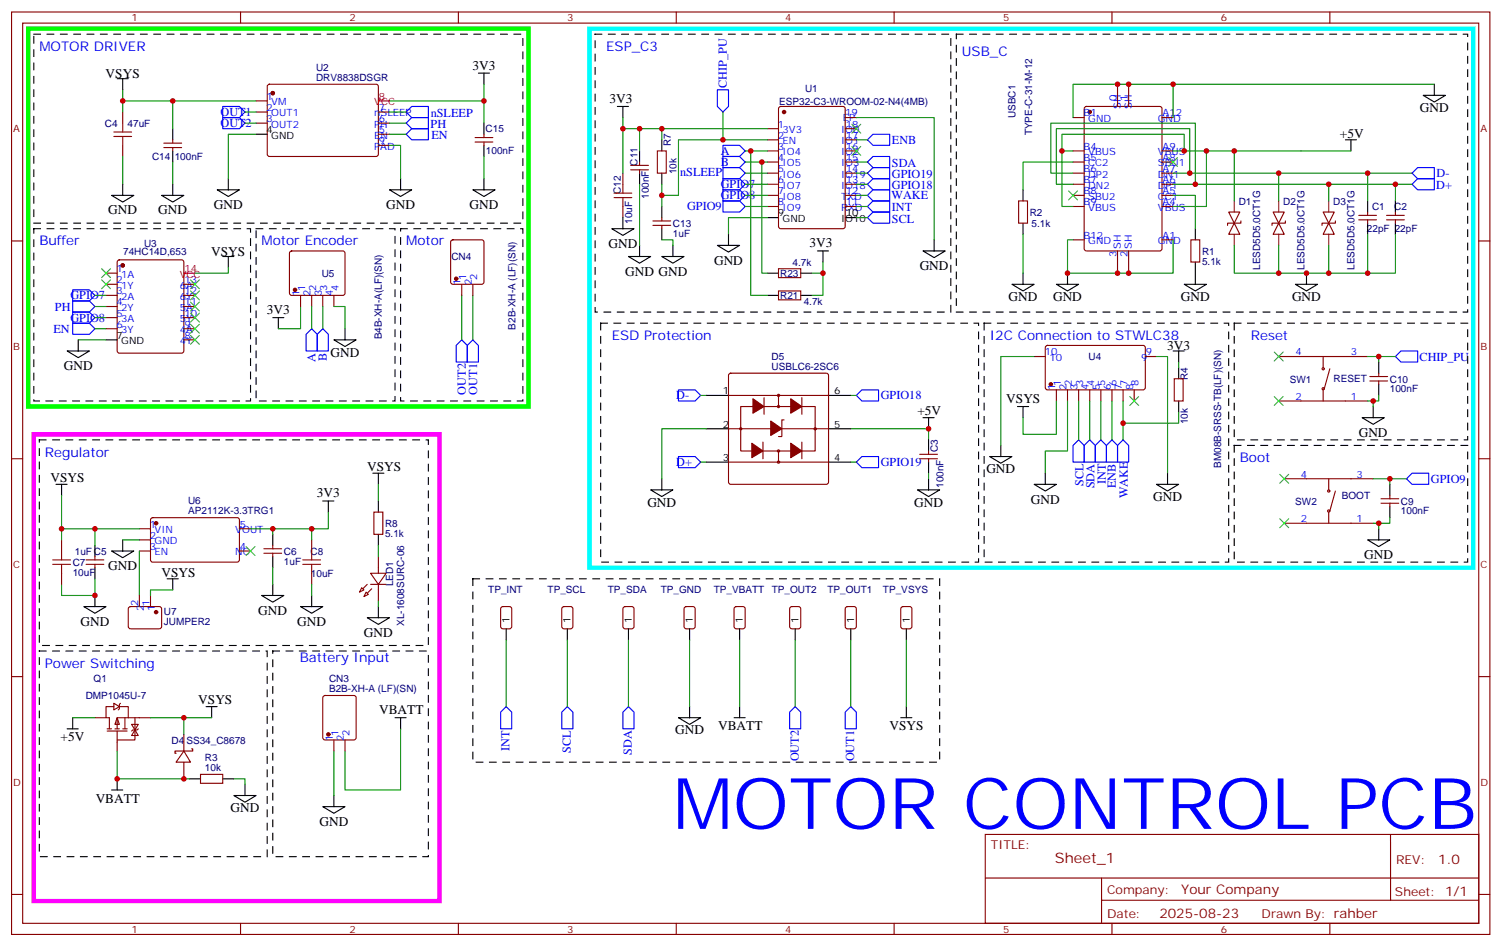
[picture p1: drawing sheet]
<svg xmlns="http://www.w3.org/2000/svg" width="476mm" height="300mm" viewBox="0 0 476 300" stroke-linecap="round" stroke-linejoin="round" font-family="sans-serif">
<g fill="none" stroke="#870000" stroke-width=".35">
<path d="M3.7 3.8h469.2v292.8h-469.2zM7.2 7.3h462.1v285.8h-462.1zM76.3 3.8v3.5M145.5 3.8v3.5M214.6 3.8v3.5M283.8 3.8v3.5M352.9 3.8v3.5M422.1 3.8v3.5M81.3 32h3.5M81.3 35.6h3.5M81.3 39.1h3.5M85 26.9l.5-.2 34.2 .1 .4 .6-.1 21.8-.6 .5-34.2-.1-.4-.6v-21.6z"/>
<path d="M120.1 35.6h3.5M120.1 39.1h3.5M247.3 34l.5-.2h19.7l.7 .4 .1 37.7-.5 .6-20 .1-.7-.5v-37.6zM268.3 37.3h3.5M340.6 37.3h3.5M344.3 34l.5-.2h23.3l.6 .4 .1 44.8-.5 .6-23.5 .1-.6-.5-.1-44.7zM354.7 26.7v7.1M358.2 26.7v7.1M368.8 37.3h3.5M52 46.8h5.6M52 45.4h5.6M54.8 44.4v1"/>
<path d="M54.8 46.8v1.1M120.1 42.6h3.5M120.1 46.1h3.5M150.8 45.1h5.6M150.8 43.7h5.6M153.6 42.6v1.1M153.6 45.1v1M197.7 55v3.5M200.2 53.9h5.6M200.2 52.5h5.6M203 51.4v1.1M203 53.9v1.1"/>
<path d="M208.6 47.9h2.9v7.1h-2.9zM243.6 40.9h3.5M243.6 44.4h3.5M243.6 47.9h3.5M243.6 51.4h3.5M243.6 55h3.5M243.6 58.5h3.5M268.3 40.9h3.5M268.3 44.4h3.5M268.3 47.9h3.5M268.3 51.4h3.5M268.3 55h3.5"/>
<path d="M268.3 58.5h3.5M340.6 47.9h3.5M340.6 51.4h3.5M340.6 55h3.5M340.6 58.5h3.5M368.8 47.9h3.5M368.8 51.4h3.5M368.8 55h3.5M368.8 58.5h3.5M3.7 76.5h3.5M197.7 65.5v3.6M207.2 71.5h5.7"/>
<path d="M207.2 70.1h5.7M210 69.1v1M210 71.5v1.1M243.6 62h3.5M243.6 65.5h3.5M268.3 62h3.5M268.3 65.5h3.5M340.6 62h3.5M340.6 65.5h3.5M340.6 76.1h3.5M354.7 79.7v7M358.2 79.7v7"/>
<path d="M368.8 62h3.5M368.8 65.5h3.5M368.8 76.1h3.5M390 67.3h3.5l-1.8 3.5zM391.7 70.8l1.8 3.6h-3.5zM393.8 70.1v.7h-4.2v.7M404.1 67.3h3.5l-1.8 3.5zM405.8 70.8l1.8 3.6h-3.5zM408 70.1v.7h-4.3v.7M419.9 67.3h3.6l-1.8 3.5zM421.7 70.8l1.8 3.6h-3.6zM423.8 70.1v.7h-4.2v.7"/>
<path d="M431.2 69.8h5.7M431.2 68.4h5.7M434.1 67.3v1.1M434.1 69.8v1M440.1 69.8h5.6M440.1 68.4h5.6M442.9 67.3v1.1M442.9 69.8v1M469.3 76.5h3.6M33.7 86.7h3.5M33.7 90.2h3.5M33.7 93.8h3.5"/>
<path d="M33.7 97.3h3.5M37.4 82.7l.5-.2h19.7l.5 .2 .2 .5v28.2l-.2 .5-.5 .2h-19.7l-.5-.2-.2-.5v-28.2zM58.3 90.2h3.6M58.3 93.8h3.6M58.3 97.3h3.6M33.7 100.8h3.5M33.7 104.4h3.5M58.3 100.8h3.6M58.3 104.4h3.6M58.3 107.9h3.6M405.8 113.2h28.3M419.9 113.2v3.5"/>
<path d="M422.1 117.1l-1.8 6.3M434.8 119.5h5.6M437.6 118.5v1M405.8 127.3h28.3M419.9 123.8v3.5M434.8 120.9h5.6M437.6 120.9v1.1M3.7 145.6h3.5M407.6 152h28.2M421.7 152v3.5M423.8 155.9l-1.7 6.3M438.3 159.7h5.6"/>
<path d="M438.3 158.3h5.6M441.1 157.3v1M441.1 159.7v1.1M469.3 145.6h3.6M19.5 171.4v3.5M27.3 179.1h5.6M27.3 177.7h5.6M30.1 176.7v1M30.1 179.1v1.1M44.2 167.9h3.6M44.2 171.4h3.6M44.2 174.9h3.6"/>
<path d="M48 164.5l.5-.2 27.1 .1 .4 .6-.1 13-.6 .4h-27.1l-.4-.7v-12.7zM76 167.9h3.5M76 174.9h3.5M83.7 175.6h5.7M83.7 174.2h5.7M86.6 173.1v1.1M86.6 175.6v1.1M98.9 171.4v3.5M118.7 162.6h2.8v7h-2.8zM120.1 176.7v5.3M407.6 166.1h28.2M421.7 162.6v3.5"/>
<path d="M19.5 182v3.5M40.9 192.8l.5-.3 9.5 .1 .4 .7-.1 5.9-.6 .4-9.5-.1-.4-.6v-5.6zM44.2 189v3.5M47.8 189v3.5M98.9 182v3.5M114.8 186.5l.7 .8-1.4 .7zM116.2 188l.7 .7-1.4 .7zM117.6 182h5l-2.5 3.5zM117.6 185.5h5M120.1 185.5v5.3M3.7 214.8h3.5M469.3 214.8h3.6"/>
<path d="M312.7 264.9h156.6v28.2h-156.6zM312.7 278.7h156.5M349.6 278.7v14.1M441.3 264.9v20.9M3.7 283.9h3.5M76.3 293.1v3.5M145.5 293.1v3.5M214.6 293.1v3.5M283.8 293.1v3.5M349.6 285.8h119.6M352.9 293.1v3.5M422.1 293.1v3.5"/>
<path d="M469.3 283.9h3.6"/>
<circle cx="419.9" cy="117.1" r=".35"/>
<circle cx="419.9" cy="123.4" r=".35"/>
<circle cx="421.7" cy="155.9" r=".35"/>
<circle cx="421.7" cy="162.2" r=".35"/>
</g>
<g fill="none" stroke="#000" stroke-width=".35">
<path d="M37.2 25h3.5M38.9 25v3.5M151.8 23.2h3.6M153.6 23.2v3.5M153.6 39.1v3.5M195.9 33.8h3.6M197.7 33.8v3.5M54.8 40.9v3.5M54.8 47.9v3.5M54.8 58.5v3.5M72.5 56.7v3.6M81.3 42.6h3.5"/>
<path d="M127.1 56.7v3.6M153.6 46.1v3.6M153.6 56.7v3.6M203 47.9v3.5M203 55v3.5M210 44.4v3.5M210 55v3.5M427 44.4h3.5M428.8 44.4v3.5M51.3 62h7l-3.5 2.1zM68.9 60.3h7.1l-3.5 2.1zM123.6 60.3h7.1l-3.6 2.1z"/>
<path d="M150.1 60.3h7l-3.5 2.1zM194.2 72.6h7l-3.5 2.1zM197.7 69.1v3.5M203 77.9v3.5M210 65.5v3.6M210 72.6v3.5M213.6 77.9v3.5M227.7 77.9h7l-3.5 2.1zM231.2 74.4v3.5M243.6 69.1h3.5M268.3 69.1h3.5M292.9 79.7h7.1l-3.5 2.1z"/>
<path d="M296.5 76.1v3.6M434.1 63.8v3.5M434.1 70.8v3.6M442.9 63.8v3.5M442.9 70.8v3.6M70.7 81.4h3.5M72.5 81.4v3.5M199.5 81.4h7l-3.5 2.1zM210 81.4h7.1l-3.5 2.1zM21.3 111.4h7.1l-3.6 2.1zM24.8 107.9v3.5M33.7 107.9h3.5"/>
<path d="M437.6 114.9v3.6M432.3 132.6h7l-3.5 2.1zM435.8 129v3.6M437.6 122v3.5M17.8 153.7h3.5M19.5 153.7v3.6M102.4 159h3.6M104.2 159v3.6M118.3 150.2h3.5M120.1 150.2v3.5M120.1 159v3.6M441.1 153.7v3.6"/>
<path d="M30.1 173.1v3.6M35.4 174.9h7.1l-3.6 2.1zM38.9 171.4v3.5M86.6 169.6v3.5M86.6 176.7v3.5M120.1 169.6v3.5M434.1 171.4h7l-3.5 2.1zM437.6 167.9v3.5M441.1 160.8v3.5M26.6 192.5h7.1l-3.6 2.2zM30.1 180.2v3.5M30.1 189v3.5"/>
<path d="M53.1 183.7h3.5M54.8 183.7v3.6M83 189h7.1l-3.5 2.1zM86.6 185.5v3.5M95.4 192.5h7l-3.5 2.2zM98.9 189v3.5M116.6 196.1h7l-3.5 2.1zM120.1 192.5v3.6M125.4 227.8h3.5M127.1 227.8v3.6M102.4 256h7.1l-3.5 2.2zM106 252.5v3.5"/>
</g>
<g fill="#870000" stroke="#870000" stroke-width=".35">
<path d="M118 186.9l-1.4 1.4z"/>
<path d="M116.6 185.5l-1.5 1.4z"/>
<circle cx="248.8" cy="35.6" r=".53"/>
<circle cx="86.6" cy="29.6" r=".53"/>
<circle cx="345.9" cy="35.6" r=".53"/>
<circle cx="49.5" cy="166.1" r=".53"/>
<circle cx="49.5" cy="194.3" r=".53"/>
<circle cx="38.9" cy="84.2" r=".53"/>
</g>
<path d="M120.1 32h3.5M58.3 86.7h3.6" fill="none" stroke="#f00" stroke-width=".35"/>
<path d="M391.7 63.8v3.5M391.7 74.4v3.5M405.8 63.8v3.5M405.8 74.4v3.5M421.7 63.8v3.5M421.7 74.4v3.5" fill="none" stroke="#8c2424" stroke-width=".35"/>
<g fill="none" stroke="#008700" stroke-width=".35">
<path d="M77.8 35.6h3.5M77.8 39.1h3.5M123.6 35.6h5.3M123.6 39.1h5.3M197.7 37.3v3.6h45.9M229.4 35.6v8.8M271.8 37.3h24.7v38.8M81.3 42.6h-8.8v14.1M123.6 42.6h5.3M153.6 49.7v7M197.7 40.9v14.1M203 40.9v7"/>
<path d="M203 58.5v19.4M210 40.9v3.5M210 58.5v7M236.5 55h7.1M236.5 58.5h7.1M243.6 44.4h-28.3v17.6h-5.3M271.8 55h3.5M271.8 58.5h3.5M340.6 47.9h-3.6v-5.3h38.8v5.3h53M372.3 55h33.5v8.8M372.3 58.5h49.4v5.3M391.7 47.9v15.9"/>
<path d="M405.8 55h42.4M421.7 58.5h26.5M434.1 55v8.8M442.9 58.5v5.3M210 76.1h3.6v1.8M236.5 65.5h7.1M236.5 62h7.1M30.1 97.3h3.6M30.1 93.8h3.6M72.5 84.9v1.8h-10.6M146.5 93.8v14.1M150.1 93.8v14.1"/>
<path d="M24.8 107.9h8.9M30.1 104.4h3.6M30.1 100.8h3.6M434.1 113.2h8.8M437.6 113.2v1.7M434.1 127.3h1.7v1.7M437.6 125.5v1.8h-1.8M19.5 157.3v10.6h24.7M120.1 153.7v5.3M435.8 152h10.6M441.1 152v1.7M19.5 167.9v3.5"/>
<path d="M30.1 167.9v5.2M38.9 171.4h5.3M44.2 174.9v14.1M79.5 167.9h7.1v1.7M98.9 167.9v3.5M104.2 162.6v5.3h-17.6M120.1 173.1v3.6M435.8 166.1h1.8v1.8M441.1 164.3v1.8h-3.5M30.1 183.7v5.3h-10.6v-3.5M54.8 187.3h-7v1.7M86.6 180.2v5.3"/>
<path d="M98.9 185.5v3.5M120.1 190.8v1.7"/>
</g>
<g fill="none" stroke="#3c3" stroke-width=".35">
<path d="M370.9 50l2.8 2.8M373.7 50l-2.8 2.8M339.2 60.6l2.8 2.8M342 60.6l-2.8 2.8M32.2 85.3l2.9 2.8M32.2 88.8l2.9 2.9M35.1 85.3l-2.9 2.8M35.1 88.8l-2.9 2.9M60.5 88.8l2.8 2.9M60.5 92.4l2.8 2.8M60.5 95.9l2.8 2.8M60.5 99.4l2.8 2.8"/>
<path d="M63.3 88.8l-2.8 2.9M63.3 92.4l-2.8 2.8M63.3 95.9l-2.8 2.8M63.3 99.4l-2.8 2.8M60.5 102.9l2.8 2.9M60.5 106.5l2.8 2.8M63.3 102.9l-2.8 2.9M63.3 106.5l-2.8 2.8M404.4 111.8l2.8 2.8M407.2 111.8l-2.8 2.8M404.4 125.9l2.8 2.8M407.2 125.9l-2.8 2.8"/>
<path d="M406.2 150.6l2.8 2.8M409 150.6l-2.8 2.8M78.1 173.5l2.8 2.8M80.9 173.5l-2.8 2.8M406.2 164.7l2.8 2.8M409 164.7l-2.8 2.8"/>
</g>
<g fill="none" stroke="#00f" stroke-width=".35">
<path d="M70.7 33.8h5.3l1.8 1.8-1.8 1.7h-5.3zM70.7 37.3h5.3l1.8 1.8-1.8 1.8h-5.3zM128.9 35.6l1.8-1.8h5.3v3.5h-5.3zM128.9 39.1l1.8-1.8h5.3v3.6h-5.3zM227.7 28.5h3.5v5.3l-1.8 1.8-1.7-1.8zM130.7 40.9h5.3v3.5h-5.3l-1.8-1.8zM229.4 56.7h5.3l1.8 1.8-1.8 1.8h-5.3zM229.4 53.2h5.3l1.8 1.8-1.8 1.7h-5.3zM275.3 55l1.8-1.8h5.3v3.5h-5.3zM277.1 56.7h5.3v3.6h-5.3l-1.8-1.8zM448.2 55l1.7-1.8h5.3v3.5h-5.3zM448.2 58.5l1.7-1.8h5.3v3.6h-5.3z"/>
<path d="M229.4 63.8h5.3l1.8 1.7-1.8 1.8h-5.3zM229.4 60.3h5.3l1.8 1.7-1.8 1.8h-5.3zM23.1 95.5h5.3l1.7 1.8-1.7 1.8h-5.3zM23.1 92h5.3l1.7 1.8-1.7 1.7h-5.3zM23.1 99.1h5.3l1.7 1.7-1.7 1.8h-5.3zM23.1 102.6h5.3l1.7 1.8-1.7 1.7h-5.3zM146.5 107.9l1.8 1.7v5.3h-3.5v-5.3zM150.1 107.9l1.7 1.7v5.3h-3.5v-5.3zM442.9 113.2l1.7-1.8h5.3v3.5h-5.3zM446.4 152l1.8-1.8h5.3v3.5h-5.3z"/>
</g>
<path d="M10.7 10.9h155.2v59.9h-155.2zM188.9 10.9h112.9v88.2h-112.9zM303.5 10.9h162.3v88.2h-162.3zM127.1 72.6h38.8v54.7h-38.8zM312.3 102.6h77.7v75.8h-77.7zM12.5 139.6h123.5v65.3h-123.5zM86.6 206.7h49.4v65.2h-49.4z" fill="none" stroke="#000" stroke-width=".35" stroke-dasharray="2.1 2.1"/>
<path d="M197.7 58.5v2.8M194.9 62.7h5.6M194.9 61.3h5.6M197.7 62.7v2.8M16.7 179.1h5.7M16.7 177.7h5.7M19.5 174.9v2.8M19.5 179.1v2.9M96.1 179.1h5.6M96.1 177.7h5.6M98.9 174.9v2.8M98.9 179.1v2.9" fill="none" stroke="#a10000" stroke-width=".35"/>
<path d="M37.2 227.8l.7 2.1h-1.4z" fill="#fff" stroke="#870000" stroke-width=".35"/>
<g fill="none" stroke="#870000" stroke-width=".35">
<path d="M30.1 227.8h3.6M34 232.1h6.4M34 231.4h1.4M36.1 223.2l1.8 1.1-1.8 1.1zM36.1 224.3h-2.4v3.5h1v3.6M36.5 231.4h1.4M37.2 232.1v6.3M37.9 224.3h2.8v3.5M38.2 223.2l-.3 .4v1.4l-.4 .4M38.9 231.4h1.5M39.7 227.8v3.6M40.7 227.8h-3.5v3.6"/>
<path d="M40.7 227.8h7.1M41.8 229.9h2.1l-1.1 1.8zM42.8 231.7l1.1 1.8h-2.1zM42.8 227.8v7.1h-5.6M43.9 231.4l-.4 .3h-1.4l-.3 .4"/>
</g>
<path d="M231.4 118.7l.5-.2h30.4l.5 .2 .2 .5v33.8l-.3 .5-.4 .2h-30.4l-.5-.2-.2-.5v-33.8z" fill="#fff" stroke="#870000" stroke-width=".35"/>
<g fill="none" stroke="#000" stroke-width=".35">
<path d="M451.7 30.3h7.1l-3.6 2.1zM455.2 26.7v3.6M38.9 58.5v3.5M35.4 62h7.1l-3.6 2.1zM259.4 79.7h3.6M261.2 79.7v3.5M324.7 60.3v3.5M324.7 70.8v3.6M379.4 72.6v3.5M243.6 93.8h3.5M243.6 86.7h3.5M254.1 93.8h3.6"/>
<path d="M254.1 86.7h3.6M321.2 90.2h7l-3.5 2.2zM324.7 86.7v3.5M335.3 90.2h7l-3.5 2.2zM338.8 86.7v3.5M375.8 90.2h7.1l-3.5 2.2zM379.4 83.2v7M411.1 90.2h7.1l-3.5 2.2zM414.7 86.7v3.5M86.6 100.8h3.5M88.3 100.8v3.6M106 107.9h7l-3.5 2.1z"/>
<path d="M109.5 104.4v3.5M372.3 111.4h3.5M374.1 111.4v3.5M374.1 116.7v3.5M224.2 125.5h7M224.2 136.1h7M263 125.5h7M263 136.1h7M292.9 132.6h3.6M294.7 132.6v3.5M294.7 139.6v3.6M322.9 129h3.6"/>
<path d="M324.7 129v3.6M374.1 127.3v3.5M206.5 155.5h7.1l-3.6 2.1zM210 152v3.5M224.2 146.7h7M263 146.7h7M291.2 155.5h7l-3.5 2.1zM294.7 146.7v3.5M294.7 152v3.5M314.1 144.9h7.1l-3.6 2.1zM317.6 141.4v3.5M328.2 153.7h7.1l-3.5 2.2z"/>
<path d="M331.8 150.2v3.5M367 153.7h7.1l-3.5 2.2zM370.6 150.2v3.5M160.7 199.6v3.5M180.1 199.6v3.5M199.5 199.6v3.5M218.9 199.6v3.5M234.7 199.6v3.5M252.4 199.6v3.5M270 199.6v3.5M287.7 199.6v3.5M21.3 231.4h3.5"/>
<path d="M23.1 227.8v3.6M65.4 224.3h3.5M67.2 224.3v3.5M215.3 227.8h7.1l-3.5 2.1zM218.9 224.3v3.5M233 227.8h3.5M234.7 224.3v3.5M285.9 227.8h3.5M287.7 224.3v3.5M35.4 250.8h3.5M37.2 247.2v3.6M60.1 247.2h3.5"/>
<path d="M70.7 247.2h3.5M74.2 252.5h7.1l-3.5 2.1zM77.8 249v3.5"/>
</g>
<g fill="none" stroke="#870000" stroke-width=".35">
<path d="M38.9 35.6v3.5M38.9 46.1v3.6M92.1 79.9l.5-.2h16.2l.5 .2 .2 .5v12.7l-.2 .5-.5 .2h-16.2l-.5-.3-.2-.4v-12.7zM143.3 76.3l.4-.2h9.2l.5 .2 .2 .5v12.7l-.2 .5-.5 .2h-9.2l-.5-.2-.2-.5v-12.7zM323.3 63.8h2.8v7h-2.8zM378 76.1h2.8v7.1h-2.8zM95.4 93.8v3.5M98.9 93.8v3.5M102.4 93.8v3.5M106 93.8v3.5M146.5 90.2v3.6M150.1 90.2v3.6"/>
<path d="M247.1 92.4h7v2.8h-7zM247.1 85.3h7v2.8h-7zM328.2 113.2h3.6M332 109.8l.5-.2 30.6 .1 .4 .6-.1 13-.6 .5-30.6-.1-.4-.7v-12.7zM363.5 113.2h3.5M231.2 125.5h31.8M231.2 136.1h31.8M235.1 129h23.6v14.2h-23.6zM242.5 126.2v5.3M247.1 125.5v3.5M248.8 133.3h-.7v5.3h-1M254.5 126.2v5.3"/>
<path d="M335.3 123.8v3.5M338.8 123.8v3.5M342.3 123.8v3.5M345.9 123.8v3.5M349.4 123.8v3.5M352.9 123.8v3.5M356.4 123.8v3.5M360 123.8v3.5M372.7 120.2h2.8v7.1h-2.8zM231.2 146.7h31.8M242.1 140.3v5.3M247.1 143.2v3.5"/>
<path d="M254.5 140.3v5.3M291.9 145.6h5.6M291.9 144.2h5.6M294.7 143.2v1M294.7 145.6v1.1M159.1 192.8l.5-.3h2.1l.7 .5v5.9l-.4 .6-2.4 .1-.7-.5v-5.8zM178.5 192.8l.5-.3h2.1l.7 .5v5.9l-.4 .6-2.4 .1-.7-.5v-5.8zM197.9 192.8l.5-.3h2.1l.7 .5v5.9l-.4 .6-2.4 .1-.6-.5-.1-5.8zM217.3 192.8l.5-.3h2.1l.7 .5v5.9l-.4 .6-2.4 .1-.6-.5-.1-5.8zM233.2 192.8l.5-.3h2.1l.6 .5 .1 5.9-.5 .6-2.3 .1-.7-.5v-5.8zM250.8 192.8l.5-.3h2.1l.7 .5v5.9l-.4 .6-2.4 .1-.6-.5-.1-5.8zM268.5 192.8l.5-.3h2.1l.6 .5 .1 5.9-.5 .6-2.3 .1-.7-.5v-5.8z"/>
<path d="M286.1 192.8l.5-.3h2.1l.7 .5v5.9l-.4 .6-2.4 .1-.7-.5v-5.8zM58.3 238.4l2.2 3.5h-4.6zM58.3 238.4h-2.8v.7h.4M58.3 233.1v5.3M60.8 237.7h.4v.7h-2.9M102.7 221l.5-.2h9.1l.5 .2 .2 .5v12.7l-.2 .5-.5 .2h-9.1l-.5-.3-.3-.4v-12.7zM106 234.9v3.5M109.5 234.9v3.5M58.3 241.9v5.3M63.6 245.8h7.1v2.8h-7.1z"/>
<circle cx="235.1" cy="136.1" r=".35"/>
<circle cx="247.1" cy="129" r=".35"/>
<circle cx="247.1" cy="125.5" r=".35"/>
<circle cx="258.7" cy="136.1" r=".35"/>
<circle cx="247.1" cy="143.2" r=".35"/>
<circle cx="247.1" cy="146.7" r=".35"/>
</g>
<g fill="#870000" stroke="#870000" stroke-width=".35">
<path d="M244.6 133.6l3.5 2.5-3.5 2.1z"/>
<path d="M239 126.6l3.5 2.4-3.5 2.2z"/>
<path d="M251 126.6l3.5 2.4-3.5 2.2z"/>
<path d="M238.6 140.7l3.5 2.5-3.5 2.1z"/>
<path d="M251 140.7l3.5 2.5-3.5 2.1z"/>
<circle cx="333.5" cy="122" r=".53"/>
<circle cx="104.2" cy="233.1" r=".53"/>
<circle cx="144.8" cy="88.5" r=".53"/>
<circle cx="93.6" cy="92" r=".53"/>
</g>
<g fill="none" stroke="#008700" stroke-width=".35">
<path d="M38.9 28.5v3.5M54.8 32v8.9M81.3 32h-42.4v3.6M123.6 32h30M153.6 26.7v12.4M372.3 26.7v10.6M455.2 26.7h-114.6v10.6M38.9 49.7v8.8M54.8 51.4v7.1M123.6 46.1h3.5v10.6M236.5 47.9h7.1M236.5 51.4h7.1"/>
<path d="M238.3 47.9v45.9h5.3M241.8 51.4v35.3h1.8M271.8 51.4h3.5M271.8 44.4h3.5M337 47.9v17.6h3.6M340.6 51.4h-15.9v8.9M340.6 55h-7.1v-15.9h45.9v19.4M372.3 47.9h3.5M377.6 55v-14.1h-42.3v17.6h5.3M382.9 47.9v17.6h-10.6M243.6 69.1h-12.4v5.3M271.8 69.1h3.5"/>
<path d="M271.8 62h3.5M271.8 65.5h3.5M324.7 74.4v12.3M340.6 76.1h-1.8v10.6h33.5v-10.6M372.3 62h7.1v10.6M391.7 77.9v8.8h30v-8.8M405.8 77.9v8.8M434.1 74.4v12.3h-12.4M442.9 74.4v12.3h-8.8M95.4 97.3v7.1h-7.1M98.9 97.3v7.1M102.4 97.3v7.1"/>
<path d="M106 97.3h3.5v7.1M257.7 86.7h3.5M261.2 83.2v10.6h-3.5M328.2 113.2h-10.6v28.2M367 113.2h3.6v37M374.1 114.9v1.8M222.4 125.5h1.8M224.2 136.1h-14.2v15.9M270 136.1h24.7v3.5M270 125.5h1.8M335.3 127.3v10.6h-10.6v-5.3M338.8 127.3v15.9h-7v7"/>
<path d="M342.3 127.3v12.3M345.9 127.3v12.3M349.4 127.3v12.3M352.9 127.3v12.3M356.4 127.3v12.3M374.1 130.8v3.5h-17.7M222.4 146.7h1.8M270 146.7h1.8M294.7 150.2v1.8M160.7 203.1v21.2M180.1 203.1v21.2M199.5 203.1v21.2"/>
<path d="M218.9 203.1v21.2M234.7 203.1v21.2M252.4 203.1v21.2M270 203.1v21.2M287.7 203.1v21.2M23.1 227.8h7M37.2 238.4v8.8h22.9M47.8 227.8h10.5v5.3M58.3 227.8h8.9M106 238.4v14.1M127.1 231.4v19.4h-17.6v-12.4M74.2 247.2h3.6v1.8"/>
</g>
<g fill="none" stroke="#00f" stroke-width=".35">
<path d="M229.4 46.1h5.3l1.8 1.8-1.8 1.8h-5.3zM229.4 49.7h5.3l1.8 1.7-1.8 1.8h-5.3zM275.3 44.4l1.8-1.8h5.3v3.5h-5.3zM277.1 49.7h5.3v3.5h-5.3l-1.8-1.8zM275.3 69.1l1.8-1.8h5.3v3.5h-5.3zM275.3 62l1.8-1.7h5.3v3.5h-5.3zM277.1 63.8h5.3v3.5h-5.3l-1.8-1.8zM97.2 106.1l1.7-1.7 1.8 1.7v5.3h-3.5zM102.4 104.4l1.8 1.7v5.3h-3.5v-5.3zM215.3 123.8h5.3l1.8 1.7-1.8 1.8h-5.3zM273.5 123.8h5.3v3.5h-5.3l-1.7-1.8zM345.9 139.6l1.7 1.8v5.3h-3.5v-5.3z"/>
<path d="M349.4 139.6l1.8 1.8v5.3h-3.6v-5.3zM352.9 139.6l1.8 1.8v5.3h-3.5v-5.3zM356.4 139.6l1.8 1.8v5.3h-3.5v-5.3zM215.3 144.9h5.3l1.8 1.8-1.8 1.7h-5.3zM273.5 144.9h5.3v3.5h-5.3l-1.7-1.7zM340.6 141.4l1.7-1.8 1.8 1.8v5.3h-3.5zM158.9 226.1l1.8-1.8 1.7 1.8v5.3h-3.5zM178.3 226.1l1.8-1.8 1.7 1.8v5.3h-3.5zM197.7 226.1l1.8-1.8 1.7 1.8v5.3h-3.5zM250.6 226.1l1.8-1.8 1.7 1.8v5.3h-3.5zM270 224.3l1.8 1.8v5.3h-3.5v-5.3z"/>
</g>
<path d="M38.9 39.1v2.8M36.1 43.3h5.7M36.1 41.9h5.7M38.9 43.3v2.8" fill="none" stroke="#a10000" stroke-width=".35"/>
<path d="M10.7 72.6h68.8v54.7h-68.8zM81.3 72.6h44.1v54.7h-44.1zM190.6 102.6h120v75.8h-120zM391.7 102.6h74.1v37h-74.1zM391.7 141.4h74.1v37h-74.1zM150.1 183.7h148.1v58.2h-148.1zM12.5 206.7h72.3v65.2h-72.3z" fill="none" stroke="#000" stroke-width=".35" stroke-dasharray="2.1 2.1"/>
<path d="M187.1 9.1h280.5v171.1h-280.5z" fill="none" stroke="#0ff" stroke-width="1.4"/>
<path d="M9 9.1h158.7v119.9h-158.7z" fill="none" stroke="#0f0" stroke-width="1.4"/>
<path d="M10.7 137.9h128.8v148.1h-128.8z" fill="none" stroke="#f0f" stroke-width="1.4"/>
<path d="M270.4 39.4l2.8 2.9M273.2 39.4l-2.8 2.9M270.4 46.5l2.8 2.8M273.2 46.5l-2.8 2.8M358.6 125.9l2.8 2.8M361.4 125.9l-2.8 2.8" fill="none" stroke="#3c3" stroke-width=".35"/>
<g fill="#c00">
<circle cx="30.1" cy="167.9" r=".88"/>
<circle cx="86.6" cy="167.9" r=".88"/>
<circle cx="98.9" cy="167.9" r=".88"/>
<circle cx="19.5" cy="167.9" r=".88"/>
<circle cx="30.1" cy="189" r=".88"/>
<circle cx="437.6" cy="113.2" r=".88"/>
<circle cx="435.8" cy="127.3" r=".88"/>
<circle cx="437.6" cy="166.1" r=".88"/>
<circle cx="441.1" cy="152" r=".88"/>
<circle cx="203" cy="40.9" r=".88"/>
<circle cx="197.7" cy="40.9" r=".88"/>
<circle cx="210" cy="40.9" r=".88"/>
<circle cx="210" cy="62" r=".88"/>
<circle cx="229.4" cy="44.4" r=".88"/>
<circle cx="58.3" cy="227.8" r=".88"/>
<circle cx="391.7" cy="47.9" r=".88"/>
<circle cx="375.8" cy="47.9" r=".88"/>
<circle cx="405.8" cy="55" r=".88"/>
<circle cx="434.1" cy="55" r=".88"/>
<circle cx="405.8" cy="86.7" r=".88"/>
<circle cx="421.7" cy="86.7" r=".88"/>
<circle cx="421.7" cy="58.5" r=".88"/>
<circle cx="442.9" cy="58.5" r=".88"/>
<circle cx="434.1" cy="86.7" r=".88"/>
<circle cx="354.7" cy="86.7" r=".88"/>
<circle cx="358.2" cy="86.7" r=".88"/>
<circle cx="414.7" cy="86.7" r=".88"/>
<circle cx="338.8" cy="86.7" r=".88"/>
<circle cx="372.3" cy="26.7" r=".88"/>
<circle cx="354.7" cy="26.7" r=".88"/>
<circle cx="358.2" cy="26.7" r=".88"/>
<circle cx="382.9" cy="47.9" r=".88"/>
<circle cx="337" cy="47.9" r=".88"/>
<circle cx="377.6" cy="55" r=".88"/>
<circle cx="379.4" cy="58.5" r=".88"/>
<circle cx="54.8" cy="32" r=".88"/>
<circle cx="38.9" cy="32" r=".88"/>
<circle cx="153.6" cy="32" r=".88"/>
<circle cx="294.7" cy="136.1" r=".88"/>
<circle cx="241.8" cy="51.4" r=".88"/>
<circle cx="238.3" cy="47.9" r=".88"/>
<circle cx="261.2" cy="86.7" r=".88"/>
<circle cx="356.4" cy="134.3" r=".88"/>
<circle cx="58.3" cy="247.2" r=".88"/>
<circle cx="37.2" cy="247.2" r=".88"/>
</g>
<text font-size="22.6" fill="#00f" x="213.6" y="263.1">MOTOR CONTROL PCB</text>
<text font-size="4.6" fill="#800" x="334.8" y="273.9">Sheet_1</text>
<g font-size="4.2" fill="#00f">
<text x="12.5" y="16.2">MOTOR DRIVER</text>
<text x="192.4" y="16.2">ESP_C3</text>
<text x="305.3" y="17.9">USB_C</text>
<text x="12.5" y="77.9">Buffer</text>
<text x="83" y="77.9">Motor Encoder</text>
<text x="128.9" y="77.9">Motor</text>
<text x="194.2" y="107.9">ESD Protection</text>
<text x="314.1" y="107.9">I2C Connection to STWLC38</text>
<text x="397" y="107.9">Reset</text>
<text x="14.3" y="144.9">Regulator</text>
<text x="393.5" y="146.7">Boot</text>
<text x="14.3" y="211.9">Power Switching</text>
<text x="95.1" y="210.2">Battery Input</text>
</g>
<g font-size="4.2">
<text x="150" y="22.3">3V3</text>
<text x="33.5" y="24.7">VSYS</text>
<text x="193.4" y="32.6">3V3</text>
<text x="450.6" y="35.6">GND</text>
<text x="425.2" y="43.7">+5V</text>
<text x="34.4" y="68.1">GND</text>
<text x="50.2" y="68.1">GND</text>
<text x="67.9" y="66.3">GND</text>
<text x="122.6" y="66.3">GND</text>
<text x="149" y="66.3">GND</text>
<text x="67" y="81.1">VSYS</text>
<text x="193.1" y="78.7">GND</text>
<text x="226.6" y="84">GND</text>
<text x="256.9" y="78.5">3V3</text>
<text x="198.4" y="87.5">GND GND</text>
<text x="291.9" y="85.7">GND</text>
<text x="320.1" y="95.5">GND</text>
<text x="334.2" y="95.5">GND</text>
<text x="374.8" y="95.5">GND</text>
<text x="410.1" y="95.5">GND</text>
<text x="84.7" y="99.7">3V3</text>
<text x="104.9" y="113.2">GND</text>
<text x="370.4" y="111.1">3V3</text>
<text x="20.2" y="117.5">GND</text>
<text x="291.2" y="131.9">+5V</text>
<text x="319.4" y="127.9">VSYS</text>
<text x="431.2" y="138.7">GND</text>
<text x="116.6" y="149.5">VSYS</text>
<text x="16" y="153">VSYS</text>
<text x="313.1" y="150.2">GND</text>
<text x="100.6" y="157.9">3V3</text>
<text x="205.5" y="160.8">GND</text>
<text x="290.1" y="160.8">GND</text>
<text x="327.2" y="159.9">GND</text>
<text x="366" y="159">GND</text>
<text x="433" y="177.5">GND</text>
<text x="34.4" y="181">GND</text>
<text x="51.3" y="183">VSYS</text>
<text x="82" y="195.1">GND</text>
<text x="25.5" y="198.6">GND</text>
<text x="94.3" y="198.6">GND</text>
<text x="115.5" y="202.2">GND</text>
<text x="62.9" y="223.6">VSYS</text>
<text x="120.3" y="226.7">VBATT</text>
<text x="214.3" y="233.1">GND</text>
<text x="227.9" y="231.8">VBATT</text>
<text x="282.3" y="231.8">VSYS</text>
<text x="19.3" y="235.3">+5V</text>
<text x="30.4" y="254.7">VBATT</text>
<text x="73.2" y="257.8">GND</text>
<text x="101.4" y="262.1">GND</text>
</g>
<g font-size="4.2" fill="#800">
<text x="456.5" y="274.1">1.0</text>
<text x="374.9" y="283.7">Your Company</text>
<text x="368" y="291.5">2025-08-23</text>
</g>
<g font-size="3.9" fill="#00f">
<text x="230.7" y="27.9" transform="rotate(-90 230.7 27.9)">CHIP_PU</text>
<text x="70" y="36.8">OUT1</text>
<text x="70" y="40.3">OUT2</text>
<text x="136.7" y="40.7">PH</text>
<text x="136.7" y="37.2">nSLEEP</text>
<text x="136.9" y="44.2">EN</text>
<text x="283.1" y="45.7">ENB</text>
<text x="228.7" y="49.2">A</text>
<text x="228.7" y="52.7">B</text>
<text x="283.1" y="53">SDA</text>
<text x="215.9" y="55.9">nSLEEP</text>
<text x="228.7" y="59.7">GPIO7</text>
<text x="283.1" y="56.5">GPIO19</text>
<text x="455.8" y="59.8">D+</text>
<text x="455.9" y="56.3">D-</text>
<text x="228.7" y="63.3">GPIO8</text>
<text x="283" y="63.3">WAKE</text>
<text x="283.1" y="60">GPIO18</text>
<text x="218.1" y="66.8">GPIO9</text>
<text x="283.1" y="70.6">SCL</text>
<text x="283.1" y="67.1">INT</text>
<text x="22.4" y="95">GPIO7</text>
<text x="17.5" y="98.7">PH</text>
<text x="17" y="105.7">EN</text>
<text x="22.4" y="102.1">GPIO8</text>
<text x="100.2" y="114.8" transform="rotate(-90 100.2 114.8)">A</text>
<text x="103.7" y="114.6" transform="rotate(-90 103.7 114.6)">B</text>
<text x="450.5" y="114.4">CHIP_PU</text>
<text x="147.9" y="125.3" transform="rotate(-90 147.9 125.3)">OUT2</text>
<text x="151.4" y="125.3" transform="rotate(-90 151.4 125.3)">OUT1</text>
<text x="214.6" y="126.8">D-</text>
<text x="279.5" y="126.8">GPIO18</text>
<text x="214.6" y="147.9">D+</text>
<text x="279.5" y="148">GPIO19</text>
<text x="343.9" y="154.3" transform="rotate(-90 343.9 154.3)">SCL</text>
<text x="347.4" y="155" transform="rotate(-90 347.4 155)">SDA</text>
<text x="350.9" y="153.7" transform="rotate(-90 350.9 153.7)">INT</text>
<text x="354.2" y="154.9" transform="rotate(-90 354.2 154.9)">ENB</text>
<text x="454.2" y="153.2">GPIO9</text>
<text x="358" y="158.2" transform="rotate(-90 358 158.2)">WAKE</text>
<text x="161.7" y="238.3" transform="rotate(-90 161.7 238.3)">INT</text>
<text x="181.1" y="239.1" transform="rotate(-90 181.1 239.1)">SCL</text>
<text x="200.5" y="239.7" transform="rotate(-90 200.5 239.7)">SDA</text>
<text x="253.5" y="241.7" transform="rotate(-90 253.5 241.7)">OUT2</text>
<text x="271.1" y="241.7" transform="rotate(-90 271.1 241.7)">OUT1</text>
</g>
<g font-size="3.9" fill="#800">
<text x="314.5" y="269.5">TITLE:</text>
<text x="443.1" y="274.1">REV:</text>
<text x="351.4" y="283.7">Company:</text>
<text x="442.7" y="284.3">Sheet: 1/1</text>
<text x="351.4" y="291.3">Date:</text>
<text x="400.4" y="291.4">Drawn By: rahber</text>
</g>
<g font-size="3.2" fill="#800">
<text x="41.8" y="6.8">1</text>
<text x="110.9" y="6.8">2</text>
<text x="180.1" y="6.8">3</text>
<text x="249.2" y="6.8">4</text>
<text x="318.3" y="6.8">5</text>
<text x="387.5" y="6.8">6</text>
<text x="4.2" y="41.9">A</text>
<text x="469.9" y="41.9">A</text>
<text x="4.2" y="111.1">B</text>
<text x="469.9" y="111.1">B</text>
<text x="4.2" y="180.2">C</text>
<text x="469.9" y="180.2">C</text>
<text x="4.2" y="249.3">D</text>
<text x="469.9" y="249.3">D</text>
<text x="41.8" y="296.1">1</text>
<text x="110.9" y="296.1">2</text>
<text x="180.1" y="296.1">3</text>
<text x="249.2" y="296.1">4</text>
<text x="318.3" y="296.1">5</text>
<text x="387.5" y="296.1">6</text>
</g>
<g font-size="3.2" fill="#000080">
<text x="100.3" y="22.5">U2</text>
<text x="100.3" y="25.7">DRV8838DSGR</text>
<text x="255.5" y="29.4">U1</text>
<text x="247.3" y="33.2">ESP32-C3-WROOM-02-N4(4MB)</text>
<text x="33.3" y="40.2">C4</text>
<text x="40.5" y="40.2">47uF</text>
<text x="154.1" y="42">C15</text>
<text x="322.3" y="37.5" transform="rotate(-90 322.3 37.5)">USBC1</text>
<text x="213" y="46.5" transform="rotate(-90 213 46.5)">R7</text>
<text x="327.6" y="43" transform="rotate(-90 327.6 43)">TYPE-C-31-M-12</text>
<text x="48.3" y="50.8">C14</text>
<text x="55.4" y="50.8">100nF</text>
<text x="154.2" y="49">100nF</text>
<text x="202.4" y="52.6" transform="rotate(-90 202.4 52.6)">C11</text>
<text x="214.7" y="55.3" transform="rotate(-90 214.7 55.3)">10k</text>
<text x="197.1" y="61.5" transform="rotate(-90 197.1 61.5)">C12</text>
<text x="205.9" y="63.2" transform="rotate(-90 205.9 63.2)">100nF</text>
<text x="393.1" y="64.9">D1</text>
<text x="407.3" y="64.9">D2</text>
<text x="423.1" y="64.9">D3</text>
<text x="200.6" y="71.1" transform="rotate(-90 200.6 71.1)">10uF</text>
<text x="213.6" y="72">C13</text>
<text x="326.8" y="68.5">R2</text>
<text x="327.4" y="72">5.1k</text>
<text x="435.5" y="66.7">C1</text>
<text x="442.5" y="66.7">C2</text>
<text x="213.6" y="75.1">1uF</text>
<text x="433.8" y="73.8">22pF 22pF</text>
<text x="39.1" y="80.8">74HC14D,653</text>
<text x="45.7" y="78.3">U3</text>
<text x="143.2" y="82.6">CN4</text>
<text x="381.5" y="80.8">R1</text>
<text x="102.1" y="87.8">U5</text>
<text x="247.6" y="87.8">R23</text>
<text x="251.6" y="84.3">4.7k</text>
<text x="381.5" y="84">5.1k</text>
<text x="399.9" y="85.7" transform="rotate(-90 399.9 85.7)">LESD5D5.0CT1G</text>
<text x="414" y="85.7" transform="rotate(-90 414 85.7)">LESD5D5.0CT1G</text>
<text x="429.9" y="85.7" transform="rotate(-90 429.9 85.7)">LESD5D5.0CT1G</text>
<text x="247.6" y="94.9">R21</text>
<text x="255.1" y="96.7">4.7k</text>
<text x="121.2" y="107.8" transform="rotate(-90 121.2 107.8)">B4B-XH-A(LF)(SN)</text>
<text x="163.6" y="104.6" transform="rotate(-90 163.6 104.6)">B2B-XH-A (LF)(SN)</text>
<text x="244.9" y="117.4">USBLC6-2SC6</text>
<text x="244.9" y="114.4">D5</text>
<text x="345.5" y="114.3">U4</text>
<text x="377" y="120.6" transform="rotate(-90 377 120.6)">R4</text>
<text x="409.3" y="121.4">SW1</text>
<text x="423.3" y="121.4">RESET</text>
<text x="441.1" y="124.5">100nF</text>
<text x="441.1" y="121.4">C10</text>
<text x="377" y="134.7" transform="rotate(-90 377 134.7)">10k</text>
<text x="297.7" y="143.5" transform="rotate(-90 297.7 143.5)">C3</text>
<text x="387.6" y="148.5" transform="rotate(-90 387.6 148.5)">BM08B-SRSS-TB(LF)(SN)</text>
<text x="299.4" y="154.9" transform="rotate(-90 299.4 154.9)">100nF</text>
<text x="59.7" y="160">U6</text>
<text x="411.1" y="160.2">SW2</text>
<text x="425.9" y="158.5">BOOT</text>
<text x="444.6" y="160.2">C9</text>
<text x="59.7" y="163.1">AP2112K-3.3TRG1</text>
<text x="122.2" y="167.2">R8</text>
<text x="444.6" y="163.3">100nF</text>
<text x="122.2" y="170.4">5.1k</text>
<text x="23.1" y="179.6">C7</text>
<text x="23.8" y="176">1uF C5</text>
<text x="90.1" y="179.2">1uF</text>
<text x="90.1" y="176">C6</text>
<text x="98.6" y="176.1">C8</text>
<text x="23.1" y="182.8">10uF</text>
<text x="98.7" y="183.1">10uF</text>
<text x="124.8" y="186.1" transform="rotate(-90 124.8 186.1)">LED1</text>
<text x="155" y="188.3">TP_INT</text>
<text x="173.8" y="188.3">TP_SCL</text>
<text x="192.9" y="188.3">TP_SDA</text>
<text x="209.7" y="188.3">TP_GND</text>
<text x="226.5" y="188.3">TP_VBATT</text>
<text x="244.9" y="188.2">TP_OUT2</text>
<text x="262.6" y="188.2">TP_OUT1</text>
<text x="280.2" y="188.2">TP_VSYS</text>
<text x="52" y="195.2">U7</text>
<text x="52" y="198.2">JUMPER2</text>
<text x="128.3" y="198.7" transform="rotate(-90 128.3 198.7)">XL-1608SURC-06</text>
<text x="27.2" y="221.9">DMP1045U-7</text>
<text x="29.7" y="216.6">Q1</text>
<text x="104.4" y="219.7">B2B-XH-A (LF)(SN)</text>
<text x="104.4" y="216.5">CN3</text>
<text x="54.5" y="236">D4</text>
<text x="59.1" y="236">SS34_C8678</text>
<text x="65.1" y="244.8">10k</text>
<text x="65.1" y="241.6">R3</text>
</g>
<g font-size="3.2" fill="#00f">
<text x="84.6" y="31.7">1</text>
<text x="84.6" y="35.2">2</text>
<text x="86.1" y="33.4">VM</text>
<text x="120.3" y="35.2">7</text>
<text x="354.3" y="32" transform="rotate(-90 354.3 32)">0</text>
<text x="355.7" y="34.5" transform="rotate(-90 355.7 34.5)">SH</text>
<text x="357.9" y="32" transform="rotate(-90 357.9 32)">1</text>
<text x="359.3" y="34.5" transform="rotate(-90 359.3 34.5)">SH</text>
<text x="84.6" y="38.7">3</text>
<text x="86.1" y="37">OUT1</text>
<text x="86.1" y="40.5">OUT2</text>
<text x="118.8" y="40.5">PH</text>
<text x="118.8" y="37">nSLEEP</text>
<text x="120.3" y="38.7">6</text>
<text x="246.9" y="40.5">1</text>
<text x="267.5" y="38.4">EP</text>
<text x="268.3" y="37">19</text>
<text x="268.4" y="40.5">18</text>
<text x="343.9" y="37">B1</text>
<text x="345.4" y="38.7">GND</text>
<text x="367.5" y="38.7">GND</text>
<text x="369" y="37">A12</text>
<text x="118.8" y="44">EN</text>
<text x="118.8" y="47.6">PAD</text>
<text x="120.3" y="42.3">5</text>
<text x="120.3" y="45.8">9</text>
<text x="246.9" y="47.6">3</text>
<text x="246.9" y="44">2</text>
<text x="248.4" y="45.8">EN</text>
<text x="248.4" y="42.3">3V3</text>
<text x="266.9" y="42.3">IO0</text>
<text x="266.9" y="45.8">IO1</text>
<text x="268.4" y="44">17</text>
<text x="268.4" y="47.6">16</text>
<text x="343.9" y="47.6">B4</text>
<text x="369" y="47.6">A9</text>
<text x="246.9" y="51.1">4</text>
<text x="248.4" y="52.8">IO5</text>
<text x="248.4" y="49.3">IO4</text>
<text x="266.9" y="49.3">IO2</text>
<text x="266.9" y="52.8">IO3</text>
<text x="268.4" y="51.1">15</text>
<text x="343.9" y="51.1">B5</text>
<text x="345.4" y="49.3">VBUS</text>
<text x="345.4" y="52.8">CC2</text>
<text x="367.5" y="52.8">SBU1</text>
<text x="367.5" y="49.3">VBUS</text>
<text x="369" y="51.1">A8</text>
<text x="246.9" y="58.1">6</text>
<text x="246.9" y="54.6">5</text>
<text x="248.4" y="59.9">IO7</text>
<text x="248.4" y="56.4">IO6</text>
<text x="266.9" y="56.4">IO19</text>
<text x="266.9" y="59.9">IO18</text>
<text x="268.4" y="54.6">14</text>
<text x="268.4" y="58.1">13</text>
<text x="343.9" y="54.6">B6</text>
<text x="343.9" y="58.1">B7</text>
<text x="345.4" y="56.4">DP2</text>
<text x="345.4" y="59.9">DN2</text>
<text x="367.5" y="59.9">DP1</text>
<text x="367.5" y="56.4">DN1</text>
<text x="369" y="58.1">A6</text>
<text x="369" y="54.6">A7</text>
<text x="246.9" y="65.2">8</text>
<text x="246.9" y="61.7">7</text>
<text x="248.4" y="63.4">IO8</text>
<text x="266.9" y="63.4">TXD</text>
<text x="268.4" y="61.7">12</text>
<text x="268.4" y="65.2">11</text>
<text x="343.9" y="61.7">B8</text>
<text x="343.9" y="65.2">B9</text>
<text x="345.4" y="63.4">SBU2</text>
<text x="367.5" y="63.4">CC1</text>
<text x="369" y="65.2">A4</text>
<text x="369" y="61.7">A5</text>
<text x="248.4" y="67">IO9</text>
<text x="266.9" y="67">RXD</text>
<text x="345.4" y="67">VBUS</text>
<text x="367.5" y="67">VBUS</text>
<text x="343.9" y="75.8">B12</text>
<text x="345.4" y="77.5">GND</text>
<text x="367.5" y="77.5">GND</text>
<text x="369" y="75.8">A1</text>
<text x="354.3" y="81.4" transform="rotate(-90 354.3 81.4)">3</text>
<text x="355.7" y="79" transform="rotate(-90 355.7 79)">SH</text>
<text x="357.9" y="81.4" transform="rotate(-90 357.9 81.4)">2</text>
<text x="359.3" y="79" transform="rotate(-90 359.3 79)">SH</text>
<text x="37" y="86.4">1</text>
<text x="37" y="89.9">2</text>
<text x="38.5" y="88.1">1A</text>
<text x="58.5" y="89.9">13</text>
<text x="148" y="88.9" transform="rotate(-90 148 88.9)">1</text>
<text x="151.5" y="88.9" transform="rotate(-90 151.5 88.9)">2</text>
<text x="37" y="93.4">3</text>
<text x="38.5" y="91.7">1Y</text>
<text x="38.5" y="95.2">2A</text>
<text x="57" y="95.2">6Y</text>
<text x="57" y="91.7">6A</text>
<text x="58.5" y="93.4">12</text>
<text x="95" y="93.9" transform="rotate(-90 95 93.9)">1</text>
<text x="96.8" y="92.5" transform="rotate(-90 96.8 92.5)">1</text>
<text x="98.6" y="93.9" transform="rotate(-90 98.6 93.9)">2</text>
<text x="100.3" y="92.5" transform="rotate(-90 100.3 92.5)">2</text>
<text x="102.1" y="93.9" transform="rotate(-90 102.1 93.9)">3</text>
<text x="103.9" y="92.5" transform="rotate(-90 103.9 92.5)">3</text>
<text x="105.6" y="93.9" transform="rotate(-90 105.6 93.9)">4</text>
<text x="107.4" y="92.5" transform="rotate(-90 107.4 92.5)">4</text>
<text x="146.2" y="90.4" transform="rotate(-90 146.2 90.4)">1</text>
<text x="149.7" y="90.4" transform="rotate(-90 149.7 90.4)">2</text>
<text x="37" y="96.9">4</text>
<text x="37" y="100.5">5</text>
<text x="38.5" y="98.7">2Y</text>
<text x="57" y="98.7">5A</text>
<text x="58.5" y="100.5">10</text>
<text x="58.5" y="96.9">11</text>
<text x="37" y="104">6</text>
<text x="38.5" y="102.2">3A</text>
<text x="38.5" y="105.8">3Y</text>
<text x="57" y="105.8">4A</text>
<text x="57" y="102.2">5Y</text>
<text x="58.5" y="107.5">8</text>
<text x="58.5" y="104">9</text>
<text x="57" y="109.3">4Y</text>
<text x="331.6" y="112.8">10</text>
<text x="363.7" y="112.8">9</text>
<text x="411.1" y="112.8">4</text>
<text x="428.8" y="112.8">3</text>
<text x="333.1" y="114.6">10</text>
<text x="362.2" y="114.6">9</text>
<text x="334.9" y="123.9" transform="rotate(-90 334.9 123.9)">1</text>
<text x="336.7" y="122.4" transform="rotate(-90 336.7 122.4)">1</text>
<text x="338.5" y="123.9" transform="rotate(-90 338.5 123.9)">2</text>
<text x="340.2" y="122.4" transform="rotate(-90 340.2 122.4)">2</text>
<text x="342" y="123.9" transform="rotate(-90 342 123.9)">3</text>
<text x="343.7" y="122.4" transform="rotate(-90 343.7 122.4)">3</text>
<text x="345.5" y="123.9" transform="rotate(-90 345.5 123.9)">4</text>
<text x="347.3" y="122.4" transform="rotate(-90 347.3 122.4)">4</text>
<text x="349" y="123.9" transform="rotate(-90 349 123.9)">5</text>
<text x="350.8" y="122.4" transform="rotate(-90 350.8 122.4)">5</text>
<text x="352.6" y="123.9" transform="rotate(-90 352.6 123.9)">6</text>
<text x="354.3" y="122.4" transform="rotate(-90 354.3 122.4)">6</text>
<text x="356.1" y="123.9" transform="rotate(-90 356.1 123.9)">7</text>
<text x="357.9" y="122.4" transform="rotate(-90 357.9 122.4)">7</text>
<text x="359.6" y="123.9" transform="rotate(-90 359.6 123.9)">8</text>
<text x="361.4" y="122.4" transform="rotate(-90 361.4 122.4)">8</text>
<text x="411.1" y="126.9">2</text>
<text x="428.8" y="126.9">1</text>
<text x="412.9" y="151.6">4</text>
<text x="430.5" y="151.6">3</text>
<text x="47.6" y="167.5">1</text>
<text x="76.2" y="167.5">5</text>
<text x="412.9" y="165.7">2</text>
<text x="430.5" y="165.7">1</text>
<text x="47.6" y="171">2</text>
<text x="49.1" y="169.3">VIN</text>
<text x="49.1" y="172.8">GND</text>
<text x="74.7" y="169.3">VOUT</text>
<text x="47.6" y="174.6">3</text>
<text x="49.1" y="176.3">EN</text>
<text x="74.7" y="176.3">NC</text>
<text x="76.2" y="174.6">4</text>
<text x="43.9" y="192.4" transform="rotate(-90 43.9 192.4)">2</text>
<text x="45.6" y="193.9" transform="rotate(-90 45.6 193.9)">2</text>
<text x="47.4" y="192.4" transform="rotate(-90 47.4 192.4)">1</text>
<text x="49.2" y="193.9" transform="rotate(-90 49.2 193.9)">1</text>
<text x="107.4" y="233.6" transform="rotate(-90 107.4 233.6)">1</text>
<text x="110.9" y="233.6" transform="rotate(-90 110.9 233.6)">2</text>
<text x="105.6" y="235.1" transform="rotate(-90 105.6 235.1)">1</text>
<text x="109.1" y="235.1" transform="rotate(-90 109.1 235.1)">2</text>
</g>
<g font-size="3.2" fill="#f00">
<text x="118.8" y="33.4">VCC</text>
<text x="120.3" y="31.7">8</text>
<text x="57" y="88.1">VCC</text>
<text x="58.5" y="86.4">14</text>
</g>
<g font-size="3.2">
<text x="84.6" y="42.3">4</text>
<text x="86.1" y="44">GND</text>
<text x="246.9" y="68.7">9</text>
<text x="248.4" y="70.5">GND</text>
<text x="266.9" y="70.5">IO10</text>
<text x="268.4" y="68.7">10</text>
<text x="37" y="107.5">7</text>
<text x="38.5" y="109.3">GND</text>
<text x="229.4" y="125.2">1</text>
<text x="264.7" y="125.2">6</text>
<text x="229.4" y="135.7">2</text>
<text x="264.7" y="135.7">5</text>
<text x="229.4" y="146.3">3</text>
<text x="264.7" y="146.3">4</text>
<text x="161.7" y="197.8" transform="rotate(-90 161.7 197.8)">1</text>
<text x="181.1" y="197.8" transform="rotate(-90 181.1 197.8)">1</text>
<text x="200.5" y="197.8" transform="rotate(-90 200.5 197.8)">1</text>
<text x="219.9" y="197.8" transform="rotate(-90 219.9 197.8)">1</text>
<text x="235.8" y="197.8" transform="rotate(-90 235.8 197.8)">1</text>
<text x="253.4" y="197.8" transform="rotate(-90 253.4 197.8)">1</text>
<text x="271.1" y="197.8" transform="rotate(-90 271.1 197.8)">1</text>
<text x="288.7" y="197.8" transform="rotate(-90 288.7 197.8)">1</text>
</g>
</svg>
